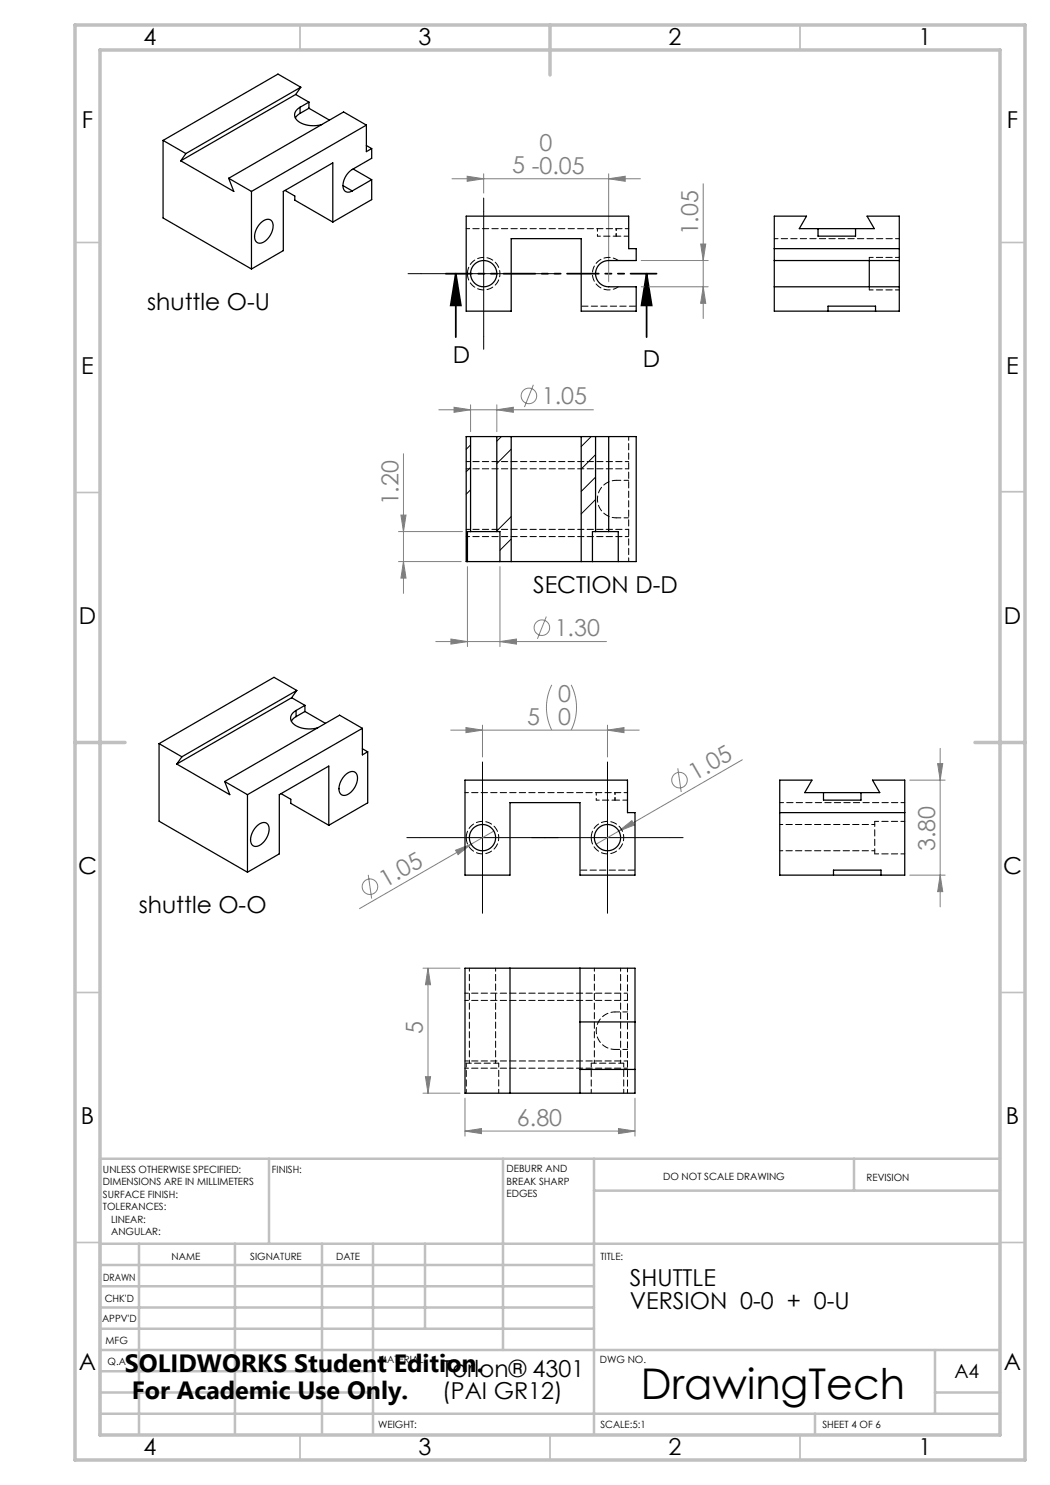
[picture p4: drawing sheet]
<svg xmlns="http://www.w3.org/2000/svg" width="210mm" height="297mm" viewBox="0 0 210 297" stroke-linecap="round" stroke-linejoin="round" font-family="sans-serif">
<g fill="none" stroke="#808080" stroke-width=".2">
<path d="M90.4 35.8h37.7M93.4 35.2l3.3 .6-3.3 .5zM96.7 34.8v3.8M121.7 35.8l3.3-.6v1.1zM121.7 34.8v21.6M140.6 36.7v27M128.2 52.1h13.4M128.2 57.4h13.4M140.1 48.8h1l-.5 3.3zM140.6 57.4l.5 3.3h-1zM106.7 77l-1.8 4.4M80.7 90.7v28"/>
<path d="M87.8 82h30.9M90.8 81.5l3.3 .5-3.3 .5zM94.1 81v5.3M99.4 82l3.3-.5v1zM99.4 81v5.3M79.7 112.3h12.5M79.7 106.3h12.8M80.2 103h1l-.5 3.3zM80.7 112.3l.5 3.3h-1zM93.5 113.3v16M100 113.3v16M87.1 128.3h34.2"/>
<path d="M90.2 127.8l3.3 .5-3.3 .5zM100 128.3l3.3-.5v1zM109.3 123.3l-1.8 4.5M110.4 137a10.1 10.1 0 0 0 0 9M114.2 137a10.1 10.1 0 0 1 0 9M90.1 146h37.7M93.2 145.5l3.3 .5-3.3 .5zM96.5 145v6.4M121.5 146l3.3-.5v1zM121.5 145v6.4M135.6 153.7l.6 4.7M148.5 152l-24.7 14.2"/>
<path d="M181.9 156h7.1M187.5 152.7h1l-.5 3.3zM188 149.7v31.7M73.6 175l.7 4.7M91.1 170l3.1-1.2-2.6 2.1zM94.2 168.8l-22.3 12.9M98.8 166.2l-4.6 2.6M123.8 166.2l2.6-2.1 .5 .9zM123.8 166.2l-4.6 2.6M181.9 175h7.1M188 175l.5 3.3h-1zM84.6 193.6h7.4"/>
<path d="M85.6 193.6l.5 3.3h-1zM85.6 193.6v25M84.6 218.6h7.4M85.1 215.3h1l-.5 3.3zM93 219.6v7.6M127 219.6v7.6M93 226.2l3.3-.5v1zM93 226.2h34M123.7 225.7l3.3 .5-3.3 .5z"/>
<circle cx="105.8" cy="79.2" r="1.56"/>
<circle cx="108.4" cy="125.5" r="1.56"/>
<circle cx="135.9" cy="156" r="1.56"/>
<circle cx="74" cy="177.3" r="1.56"/>
</g>
<path d="M91.2 54.7l1 6.4h-2.1zM91.2 54.7v12.7M129.3 54.7l1 6.4h-2zM129.3 54.7v12.7" fill="none" stroke="#000" stroke-width=".35"/>
<path d="M84.2 54.7h-2.6M96.7 42.2v-2.6M109.2 54.7h2.7M96.7 67.2v2.7M96.5 155v-2.6M121.5 155v-2.6M84 167.5h-2.6M109 167.5h2.6M109 167.5h-2.6M134 167.5h2.6M96.5 180v2.7M121.5 180v2.7" fill="none" stroke="#000" stroke-width=".2" stroke-dasharray="15.2 1.3 1.3 1.3"/>
<path d="M84.2 54.7h25M96.7 42.2v25M96.5 155v25M121.5 155v25M84 167.5h50" fill="none" stroke="#000" stroke-width=".2"/>
<path d="M131.3 54.7h-42.1" fill="none" stroke="#000" stroke-width=".35" stroke-dasharray="6.3 1.3 1.3 1.3 1.3 1.3" stroke-dashoffset="1.1"/>
<g fill="none" stroke="#c0c0c0" stroke-width=".35">
<path d="M60 5v5M160 5v5M15 48.5h5M200 48.5h5M15 98.5h5M200 98.3h5M15 198.5h5M200 198.5h5M15 248.5h5M200 248.5h5M60 287v5M110 287v5"/>
<path d="M160 287v5"/>
</g>
<g fill="none" stroke="#c0c0c0" stroke-width=".5">
<path d="M53.8 231.8v17M100.6 231.8v38.2M118.8 231.8v55.2M118.8 238.1h81.2M170.8 231.8v6.3M200 231.8h-180v55.2M20 248.8h180M20 257.3h98.8M20 253h98.8M27.8 248.8v38.2M47 248.8v38.2M64.4 248.8v38.2"/>
<path d="M74.6 248.8v38.2M85 248.8v17M20 265.8h98.8M20 261.5h98.8M20 278.5h54.6M20 274.3h54.6M20 270h180M187 278.5h13M187 270v12.8M20 282.8h180M163 282.8v4.2"/>
</g>
<path d="M15 5h190v287h-190zM20 10h180v277h-180zM110 5v10M15 148.5h10M195 148.5h10" fill="none" stroke="#c0c0c0" stroke-width=".7"/>
<path d="M129.3 54.7l1 6.4h-2zM91.2 54.7l1 6.4h-2.1z" fill="#000"/>
<g fill="#808080">
<path d="M123.8 166.2l2.6-2.1 .5 .9z"/>
<path d="M91.1 170l3.1-1.2-2.6 2.1z"/>
<path d="M99.4 82l3.3-.5v1zM90.8 81.5l3.3 .5-3.3 .5z"/>
<path d="M123.7 225.7l3.3 .5-3.3 .5zM93 226.2l3.3-.5v1z"/>
<path d="M93.4 35.2l3.3 .6-3.3 .5zM121.7 35.8l3.3-.6v1.1zM93.2 145.5l3.3 .5-3.3 .5zM121.5 146l3.3-.5v1zM90.2 127.8l3.3 .5-3.3 .5zM100 128.3l3.3-.5v1z"/>
<path d="M188 175l.5 3.3h-1zM187.5 152.7h1l-.5 3.3z"/>
<path d="M85.1 215.3h1l-.5 3.3zM85.6 193.6l.5 3.3h-1zM80.7 112.3l.5 3.3h-1zM80.2 103h1l-.5 3.3z"/>
<path d="M140.1 48.8h1l-.5 3.3zM140.6 57.4l.5 3.3h-1z"/>
</g>
<g fill="none" stroke="#000" stroke-width=".25">
<path d="M59.1 18.9l-22.9 13.3M59.1 18.9l2.7 1.5M60.2 17.4l-4.6-2.6-23 13.3M60.2 17.4l-23 13.3M60.2 17.4l-1.1 1.5M32.6 28.1l4.6 2.6M32.6 28.1v15.5l17.7 10.2M36.2 32.2l10.6 6.1-1.1-2.6M37.2 30.7l-1 1.5M45.7 35.7l4.6 2.6M50.3 38.3v15.5M57 38.1l2 1.1v.8l7.6 4.4"/>
<path d="M60 21.4a1.62 1.62 0 0 0-1.1 1.6 1.62 1.62 0 0 0 1.1 1.5 5.9 5.9 0 0 0 4.3 .4M60 22.7l-.9 .9M60 21.4v1.3M61.8 20.4l-1.8 1M61.8 21.7l-1.8 1M61.8 21.7l4.1 2.3M61.8 20.4v1.3M68.6 37.1l1.8 1.1M70.6 33.8l3.7 2.1M73.3 25l-23 13.3M73.3 25v5.3l1-.6M73.3 25l-4.6-2.6-23 13.3"/>
<path d="M73.3 29.1l1 .6M74.3 29.7v2l-3.9 2.2a3.7 3.7 0 0 0-1.6 4 1.12 1.12 0 0 0 1.6 .3M74.3 35.9v4l-7.7 4.5M74.3 35.9l-3.9 2.3M52.1 44.6a1.47 1.47 0 0 1 2.3-.3 3.5 3.5 0 0 1-2.5 4.3 1.29 1.29 0 0 1-.9-1.8l.4-1.3zM66.6 44.4v-11.8l-9.9 5.7v11.8l-6.4 3.7M93.2 43.2h32.5v6.5h1.5v2.4h-5.5a2.63 2.63 0 0 0-2.6 2.6 2.63 2.63 0 0 0 2.6 2.7h5.5v4.8h-11v-14.5h-14v14.5h-9zM154.9 52.1v5.3M154.9 52.1h25M154.9 57.4v4.8h25v-4.8M154.9 49.7h25M154.9 57.4h25"/>
<path d="M163.6 45.7h7.5M163.6 45.7h-3.7l1.4-2.5h-6.4v8.9M163.6 45.7v1.5h7.5v-1.5M171.1 45.7h3.8l-1.5-2.5h6.5v8.9M173.9 52.1v5.3M179.9 52.1v5.3M165.6 62.2v-1h9.5v1M94.1 87.3h5.3M94.1 87.3h-.9v25h.3M94.1 87.3v19M99.4 87.3h19.7M99.4 87.3v19"/>
<path d="M102.2 87.3v25M116.2 87.3v25M119.1 87.3h2.6M119.1 87.3v19M121.7 87.3h5.5v25h-3.5M121.7 87.3v19M93.5 112.3h6.5M94.1 106.3h5.3M94.1 106.3h-.6v6M99.4 106.3h.6v6M100 112.3h18.5M118.5 112.3h5.2"/>
<path d="M119.1 106.3h2.6M119.1 106.3h-.6v6M121.7 106.3h2v6M58.3 139.5l-22.9 13.3M58.3 139.5l2.7 1.6M59.4 138.1l-4.6-2.6-23 13.2M59.4 138.1l-23 13.3M59.4 138.1l-1.1 1.4M31.8 148.7l4.6 2.7M31.8 148.7v15.5l17.7 10.2M35.4 152.8l10.6 6.1-1.1-2.6M36.4 151.4l-1 1.4"/>
<path d="M44.9 156.3l4.6 2.6M49.5 158.9v15.5M56.2 158.7l2 1.2v.8l7.6 4.4M59.2 142.1a1.62 1.62 0 0 0-1.1 1.5 1.62 1.62 0 0 0 1.1 1.6 5.9 5.9 0 0 0 4.3 .4M59.2 143.3l-.9 .9M59.2 142.1v1.2M61 141.1l-1.8 1M61 142.3l-1.8 1M61 142.3l4.1 2.4M61 141.1v1.2M69 155.1a1.47 1.47 0 0 1 2.3-.4 3.5 3.5 0 0 1-2.5 4.4 1.29 1.29 0 0 1-1-1.8l.5-1.3zM72.5 145.7l-4.6-2.7-23 13.3"/>
<path d="M72.5 145.7l-23 13.2M72.5 145.7v5.3l1-.6M72.5 149.7l1 .7M73.5 150.4v10.2l-7.7 4.5M93 156h32.5v6.5h1.5v12.5h-11v-14.5h-14v14.5h-9zM164.7 158.5h7.5M164.7 158.5h-3.8l1.5-2.5h-6.5v19h25v-19h-6.4l1.4 2.5h-3.7M164.7 158.5v1.5h7.5v-1.5M51.3 165.3a1.47 1.47 0 0 1 2.3-.4 3.5 3.5 0 0 1-2.5 4.4 1.29 1.29 0 0 1-.9-1.8l.4-1.3zM65.8 165.1v-11.9l-9.9 5.7v11.9l-6.4 3.6M155.9 162.5h25M166.7 175v-1h9.5v1"/>
<path d="M93 193.6h34v25h-34zM102 193.6v25M116 193.6v25M116 213.9h11M116 204.4h11"/>
<circle cx="96.7" cy="54.7" r="2.62"/>
<circle cx="96.5" cy="167.5" r="2.62"/>
<circle cx="121.5" cy="167.5" r="2.63"/>
</g>
<path d="M93.2 45.7h32.5M93.2 93.8h32.5M93.2 92.3h32.5M93.2 105.9h32.5M93.2 107.3h32.5M93 158.5h32.5M93 198.6h32.5M93 212.2h32.5M93 213.6h32.5M93 200.1h32.5" fill="none" stroke="#000" stroke-width=".2" stroke-dasharray="1.3 .6" stroke-dashoffset=".6"/>
<path d="M119.5 45.7v1.5M123.2 47.2v-1.5M119.2 158.5v1.5M123 160v-1.5" fill="none" stroke="#000" stroke-width=".2" stroke-dasharray="1.3 .6" stroke-dashoffset=".8"/>
<path d="M119.5 47.2h3.7M119.2 160h3.8M155.9 170.2h19M174.9 164.9h-19M93.9 193.6v19M118.9 193.6v19M99.1 212.6v-19M124.1 212.6v-19" fill="none" stroke="#000" stroke-width=".2" stroke-dasharray="1.3 .6" stroke-dashoffset=".7"/>
<path d="M123.2 47.2h2.5M123.2 96.1h2.5M123.2 103.6h2.5M123 160h2.5M123 209.9h2.5M123 202.4h2.5" fill="none" stroke="#000" stroke-width=".2" stroke-dasharray="1.3 .6" stroke-dashoffset=".3"/>
<path d="M116.2 61.2h11M116 174h11" fill="none" stroke="#000" stroke-width=".2" stroke-dasharray="1.3 .6" stroke-dashoffset="-.1"/>
<path d="M93.5 54.7a3.3 3.3 0 0 1 4.8-2.8 3.3 3.3 0 0 1 .2 5.5 3.3 3.3 0 0 1-5-2.3v-.4M173.9 57.4v.6M173.9 51.5v.6M93.2 167.5a3.3 3.3 0 0 1 4.8-2.8 3.3 3.3 0 0 1 .3 5.5 3.3 3.3 0 0 1-5-2.4l-.1-.3M118.2 167.5a3.3 3.3 0 0 1 4.8-2.8 3.3 3.3 0 0 1 .3 5.5 3.3 3.3 0 0 1-5-2.4l-.1-.3" fill="none" stroke="#000" stroke-width=".2" stroke-dasharray="1.3 .6"/>
<path d="M123.7 57.4a3.2 3.2 0 0 1-4.4-.5 3.2 3.2 0 0 1 0-4.3 3.2 3.2 0 0 1 4.4-.5M174.9 164.3v6.5M99.7 212.6h-6.5M124.7 212.6h-6.5" fill="none" stroke="#000" stroke-width=".2" stroke-dasharray="1.3 .6" stroke-dashoffset=".2"/>
<g fill="none" stroke="#000" stroke-width=".2" stroke-dasharray="1.3 .6" stroke-dashoffset=".5">
<path d="M173.9 58h6M179.9 47.7h-25M179.9 51.5h-6M125.7 87.3v25M123.2 103.6a3.8 3.8 0 0 1-3.7-3.8 3.8 3.8 0 0 1 3.7-3.7M174.9 170.8h6M180.9 160.5h-25M180.9 164.3h-6M125.5 193.6v25M93.2 212.6v6M99.7 218.6v-6M118.2 212.6v6"/>
<path d="M123 209.9a3.8 3.8 0 0 1-3.8-3.8 3.8 3.8 0 0 1 3.8-3.7M124.7 218.6v-6"/>
</g>
<g fill="none" stroke="#000" stroke-width=".2">
<path d="M94.1 93.5l-.9 .9M94.1 89l-.9 .9M94.1 98l-.9 .8M100.3 87.3l-.9 .9M102.2 89.8l-2.8 2.9M118.2 87.3l-2 2M119.1 90.9l-2.9 2.9M119.1 95.4l-2.9 2.9M119.1 99.9l-2.9 2.9M93.5 112.1l-.3 .2M102.2 103.3l-2.8 2.9M102.2 112.3h.1"/>
<path d="M102.2 107.8l-2.2 2.3"/>
</g>
<text font-size="8.5" x="128.2" y="279.7">DrawingTech</text>
<g font-size="5">
<text x="25" y="274.4">SOLIDWORKS Student Edition.</text>
<text x="26.4" y="279.9">For Academic Use Only.</text>
</g>
<g font-size="4.7">
<text x="28.7" y="9">4</text>
<text x="83.7" y="9">3</text>
<text x="133.7" y="9">2</text>
<text x="183.7" y="9">1</text>
<text x="16.4" y="25.5">F</text>
<text x="201.4" y="25.5">F</text>
<text x="29.4" y="62.1">shuttle O-U</text>
<text x="16.2" y="74.8">E</text>
<text x="90.5" y="72.7">D</text>
<text x="128.6" y="73.3">D</text>
<text x="201.2" y="74.8">E</text>
<text x="106.6" y="118.6">SECTION D-D</text>
<text x="15.8" y="124.8">D</text>
<text x="200.8" y="124.8">D</text>
<text x="15.6" y="174.8">C</text>
<text x="200.6" y="174.8">C</text>
<text x="27.8" y="182.6">shuttle O-O</text>
<text x="16.2" y="224.8">B</text>
<text x="201.2" y="224.8">B</text>
<text x="126" y="257.3">SHUTTLE</text>
<text x="126" y="261.8">VERSION 0-0 + 0-U</text>
<text x="15.8" y="274">A</text>
<text x="88.5" y="275.3">Torlon® 4301</text>
<text x="200.8" y="274">A</text>
<text x="88.5" y="279.9">(PAI GR12)</text>
<text x="28.7" y="291">4</text>
<text x="83.7" y="291">3</text>
<text x="133.7" y="291">2</text>
<text x="183.7" y="291">1</text>
</g>
<g font-size="4.7" fill="#808080">
<text x="102.5" y="34.7">5 -0.05</text>
<text x="107.9" y="30.2">0</text>
<text x="139.6" y="47.1" transform="rotate(-90 139.6 47.1)">1.05</text>
<text x="108.4" y="80.9">1.05</text>
<text x="79.7" y="101.1" transform="rotate(-90 79.7 101.1)">1.20</text>
<text x="110.9" y="127.2">1.30</text>
<text x="111.6" y="140.5">0</text>
<text x="105.4" y="145">5</text>
<text x="111.6" y="145">0</text>
<text x="139" y="156.2" transform="rotate(-30 139 156.2)">1.05</text>
<text x="187" y="170.2" transform="rotate(-90 187 170.2)">3.80</text>
<text x="77.1" y="177.5" transform="rotate(-30 77.1 177.5)">1.05</text>
<text x="84.6" y="206.8" transform="rotate(-90 84.6 206.8)">5</text>
<text x="103.4" y="225.2">6.80</text>
</g>
<text font-size="3.9" x="190.9" y="275.5">A4</text>
<g font-size="2">
<text x="20.6" y="234.6">UNLESS OTHERWISE SPECIFIED:</text>
<text x="20.6" y="237.1">DIMENSIONS ARE IN MILLIMETERS</text>
<text x="20.6" y="239.6">SURFACE FINISH:</text>
<text x="54.4" y="234.6">FINISH:</text>
<text x="101.3" y="234.5">DEBURR AND</text>
<text x="101.3" y="237">BREAK SHARP</text>
<text x="101.3" y="239.5">EDGES</text>
<text x="132.6" y="236">DO NOT SCALE DRAWING</text>
<text x="173.3" y="236.2">REVISION</text>
<text x="20.6" y="242.1">TOLERANCES:</text>
<text x="22.2" y="244.6">LINEAR:</text>
<text x="22.2" y="247.1">ANGULAR:</text>
<text x="34.3" y="252">NAME</text>
<text x="50" y="251.9">SIGNATURE</text>
<text x="67.2" y="251.9">DATE</text>
<text x="120.1" y="251.9">TITLE:</text>
<text x="20.6" y="256.1">DRAWN</text>
<text x="20.9" y="260.3">CHK'D</text>
<text x="20.4" y="264.4">APPV'D</text>
<text x="21.1" y="268.8">MFG</text>
<text x="21.5" y="273">Q.A</text>
<text x="75.6" y="272.5">MATERIAL:</text>
<text x="120" y="272.5">DWG NO.</text>
<text x="75.6" y="285.5">WEIGHT:</text>
<text x="120.1" y="285.6">SCALE:5:1</text>
<text x="164.5" y="285.6">SHEET 4 OF 6</text>
</g>
</svg>
